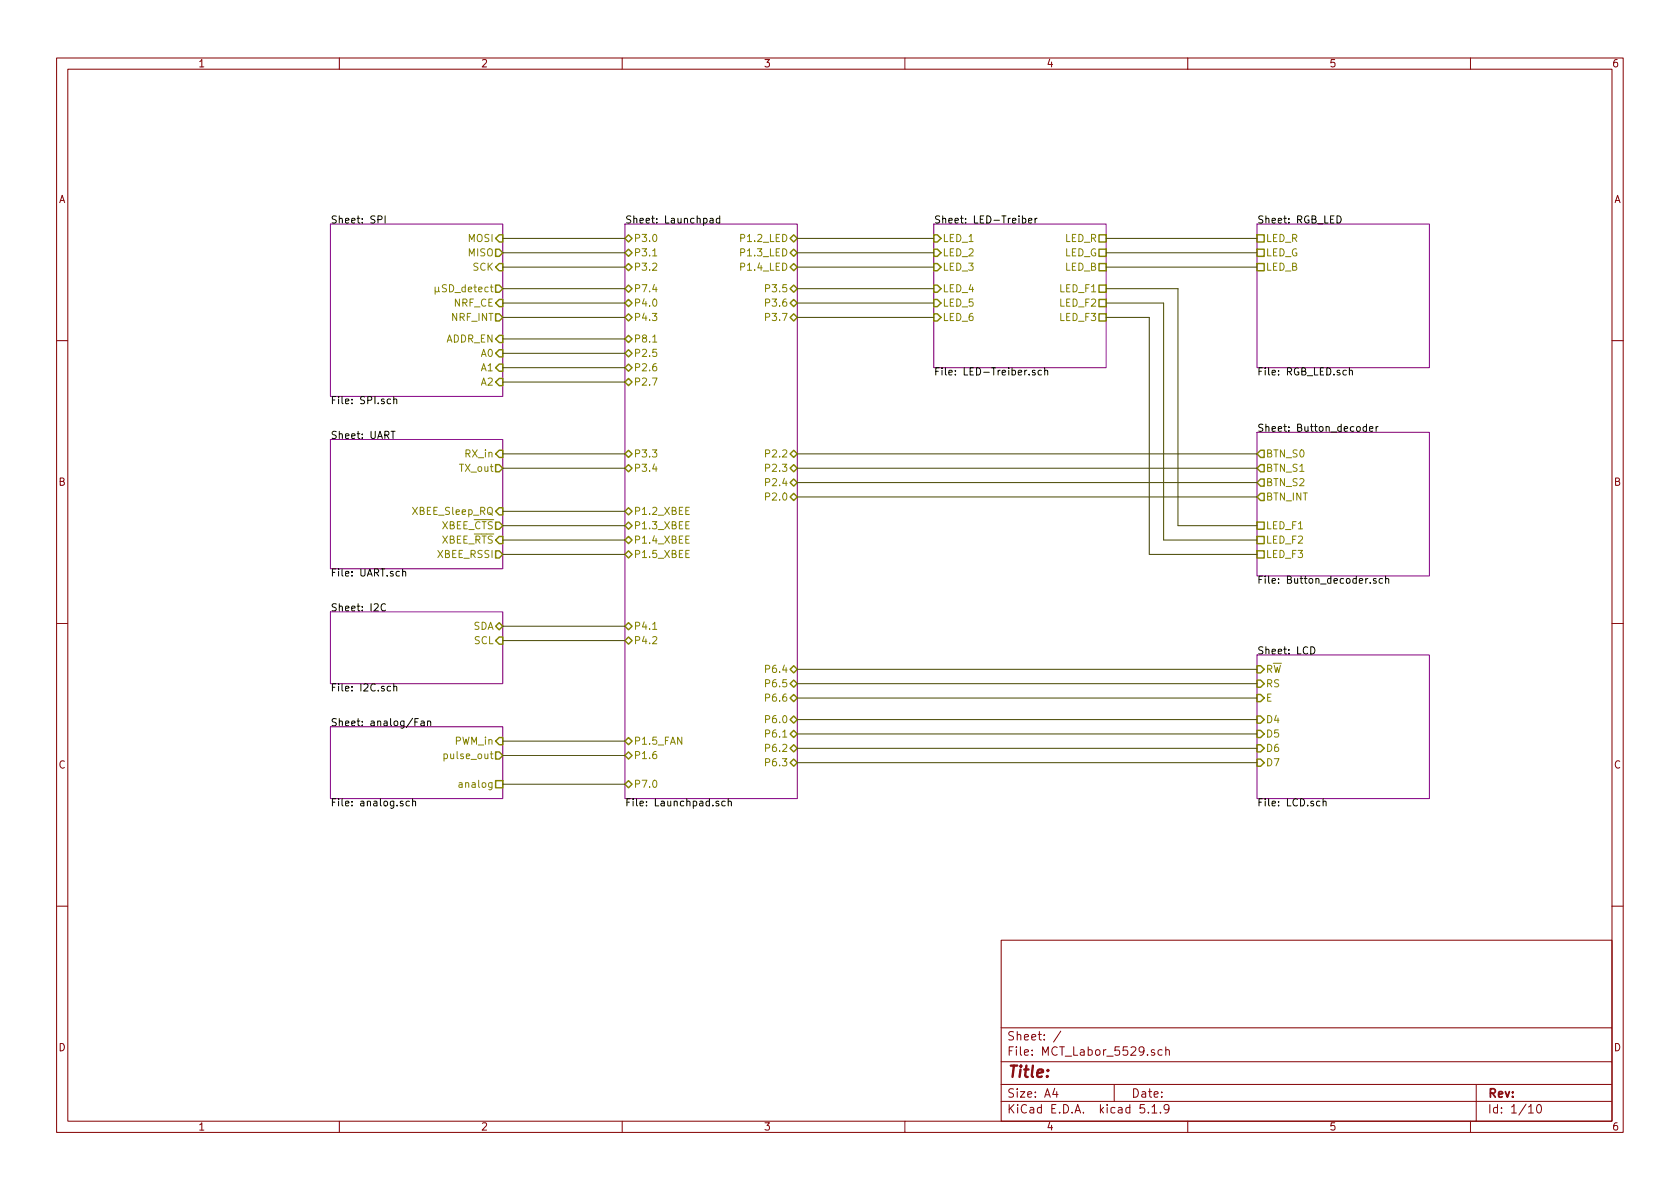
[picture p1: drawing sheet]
<svg xmlns="http://www.w3.org/2000/svg" width="297mm" height="210mm" viewBox="0 0 297 210" stroke-linecap="round" stroke-linejoin="round" font-family="sans-serif">
<g fill="none" stroke="#840000" stroke-width=".18">
<path d="M10 10.3h277v189.9h-277zM12 12.2h273v186.1h-273zM60 10.3v1.9M110 10.3v1.9M160 10.3v1.9M210 10.3v1.9M260 10.3v1.9M10 60.2h2M285 60.2h2M10 110.3h2M285 110.3h2M10 160.2h2"/>
<path d="M177 166.3h108v32h-108zM285 160.2h2M60 198.3v1.9M110 198.3v1.9M160 198.3v1.9M177 194.8h108M177 191.8h108M177 187.8h108M177 181.8h108M186.5 192.5l-.4 1h1M186.8 193v1M187.6 182.3l-1.3 2"/>
<path d="M197 191.8v3M202.3 195.3h-.7l-.1 .7 .3-.1 .5 .1 .1 .2-.1 .5-.2 .1-.6-.1M203 196.7v.1M203.7 195.8l.4-.5v1.5M203.7 196.8h.8M204.1 185.7l-.3-.1-.2 .2v.2l.5 .2v.3h-.5M205.2 196.7v.1M205.5 185.7l-.4-.1-.4 .3 .1 .6 .3 .1 .4-.1M206.1 185.7l.2-.1 .4 .1 .1 .9M206.1 185.1v1.5M206.7 196l-.1 .2a.48 .48 0 0 1-.7-.1v-.6a.48 .48 0 0 1 .7-.1v.1a1.19 1.19 0 0 1-.2 1.2l-.4 .1M210 198.3v1.9"/>
<path d="M260 198.3v1.9M261 191.8v6.5M270.3 195.8l.4-.5v1.5M270.3 196.8h.8M271.8 195.5l.4-.2a.94 .94 0 0 1 0 1.5 .79 .79 0 0 1-.4-1.3z"/>
</g>
<path d="M58.4 39.6h30.5v30.5h-30.5zM110.5 39.6h30.5v101.6h-30.5zM165.1 39.6h30.5v25.4h-30.5zM222.2 39.6h30.5v25.4h-30.5zM58.4 77.7h30.5v22.9h-30.5zM222.2 76.4h30.5v25.4h-30.5zM58.4 108.2h30.5v12.7h-30.5zM222.2 115.8h30.5v25.4h-30.5zM58.4 128.5h30.5v12.7h-30.5z" fill="none" stroke="#840084" stroke-width=".18"/>
<g fill="none" stroke="#000" stroke-width=".18">
<path d="M66.8 38.8h.6l.2-.2-.1-.3-.2-.1h-.5v1.2M68.1 38.2v1.2M125.6 38.7h.4l.1 .7M126.1 38.9l-.4 .1-.2 .1 .1 .3h.5M127.3 38.7l-.4-.1-.3 .2 .2 .6h.5M127.3 38.2v1.2M180.8 38.7l.3-.1 .3 .2-.1 .6h-.5M181.9 39l.5-.1v-.2l-.4-.1-.1 .2v.6h.5M183 38.6v.8M183.4 38.6l-.4 .2M236.4 38.2a.64 .64 0 0 1 .7 .6 .64 .64 0 0 1-.7 .6zM69.1 70.6h-.4l-.2 .2 .1 .5h.5"/>
<path d="M69.1 76.3h.7M69.5 76.3v1.2M69.6 70.7l.2-.1h.3l.1 .8M69.6 70.1v1.3M183 65.5h-.3l-.2 .2 .1 .1 .4 .2v.3h-.5M184.1 65.5h-.3l-.3 .2 .2 .6h.4M184.7 65.6l.2-.1h.3v.8M184.7 65v1.3M238.6 65.6l.2-.1h.3v.8M238.6 65v1.3M241.6 75.5l-.4-.1-.2 .3 .1 .5h.5M241.6 75v1.3"/>
<path d="M242.1 75.8l.6-.1v-.2l-.4-.1-.2 .2 .1 .6h.5M243.3 75.4v.9M243.7 75.4l-.3 .1-.1 .2M68.1 106.9a.5 .5 0 0 0-.6 0 .5 .5 0 0 0-.1 .6 .45 .45 0 0 0 .2 .5 .45 .45 0 0 0 .5-.1M71.2 101.2l.2-.2 .3 .1v.8M71.2 100.6v1.3M231.7 114.4a.64 .64 0 0 1 .8 .6 .64 .64 0 0 1-.8 .6zM242.3 103v.1M243.3 102.4l-.3-.1-.2 .2 .1 .2 .4 .1v.3h-.5M244.4 102.4l-.3-.1-.3 .2 .2 .6h.4M245 102.4l.2-.1 .3 .1v.7M245 101.9v1.2"/>
<path d="M69.1 121.4h-.4l-.2 .2 .1 .5h.5M69.6 121.5l.2-.1h.3l.1 .8M69.6 120.9v1.3M73.4 127.7h.4M74 127.1h-.6v1.2M74.4 127.6h.5l.1 .7M75 127.8l-.4 .1-.2 .1v.3h.6M75.6 127.6l.2-.1 .3 .1v.7M75.6 127.5v.8M72.4 141.7h-.4l-.2 .2 .1 .6h.5M72.9 141.8l.2-.1h.3l.1 .8M72.9 141.2v1.3"/>
<path d="M127.1 141.7h-.3l-.2 .2v.1l.5 .2v.3h-.5M128.2 141.7h-.4l-.2 .2 .1 .6h.5M128.8 141.8l.1-.1h.3l.1 .8M128.8 141.2v1.3M233.4 141.7h-.4l-.2 .2 .1 .6h.5M233.9 141.8l.2-.1h.3l.1 .8M233.9 141.2v1.3"/>
</g>
<g fill="none" stroke="#848400" stroke-width=".25">
<path d="M87.6 44.1h.7l.6 .6-.6 .6h-.7zM87.6 50.4h.7l.6 .6-.6 .7h-.7zM87.6 55.5h.7l.6 .6-.6 .7h-.7zM88.3 59.3h.6v1.3h-.6l-.7-.7zM88.3 41.5h.6v1.3h-.6l-.7-.6zM88.3 46.6h.6v1.3h-.6l-.7-.7zM88.3 53h.6v1.2h-.6l-.7-.6zM110.5 47.2l.6-.6 .7 .6-.7 .7zM110.5 56.1l.6-.6 .7 .6-.7 .7zM110.5 53.6l.6-.6 .7 .6-.7 .6zM110.5 51l.6-.6 .7 .6-.7 .7zM110.5 42.2l.6-.7 .7 .7-.7 .6z"/>
<path d="M110.5 44.7l.6-.6 .7 .6-.7 .6zM110.5 59.9l.6-.6 .7 .6-.7 .7zM139.7 56.1l.6-.6 .7 .6-.7 .7zM139.7 53.6l.6-.6 .7 .6-.7 .6zM139.7 51l.6-.6 .7 .6-.7 .7zM139.7 47.2l.6-.6 .7 .6-.7 .7zM139.7 44.7l.6-.6 .7 .6-.7 .6zM139.7 42.2l.6-.7 .7 .7-.7 .6zM165.1 41.5h.6l.7 .7-.7 .6h-.6zM165.1 44.1h.6l.7 .6-.7 .6h-.6zM165.1 46.6h.6l.7 .6-.7 .7h-.6zM165.1 50.4h.6l.7 .6-.7 .7h-.6z"/>
<path d="M165.1 53h.6l.7 .6-.7 .6h-.6zM165.1 55.5h.6l.7 .6-.7 .7h-.6zM194.3 41.5h1.3v1.3h-1.3zM194.3 44.1h1.3v1.2h-1.3zM194.3 46.6h1.3v1.3h-1.3zM194.3 50.4h1.3v1.3h-1.3zM194.3 53h1.3v1.2h-1.3zM194.3 55.5h1.3v1.3h-1.3zM222.2 41.5h1.3v1.3h-1.3zM222.2 44.1h1.3v1.2h-1.3zM222.2 46.6h1.3v1.3h-1.3zM87.6 62.5l.7-.7h.6v1.3h-.6z"/>
<path d="M87.6 67.6l.7-.7h.6v1.3h-.6zM88.3 64.4h.6v1.3h-.6l-.7-.7zM110.5 67.6l.6-.7 .7 .7-.7 .6zM110.5 62.5l.6-.7 .7 .7-.7 .6zM110.5 65l.6-.6 .7 .6-.7 .7zM222.9 79.6h.6v1.3h-.6l-.7-.6zM87.6 80.3l.7-.7h.6v1.3h-.6zM87.6 82.2h.7l.6 .6-.6 .6h-.7zM87.6 92.3h.7l.6 .7-.6 .6h-.7zM87.6 95.5l.7-.6h.6v1.2h-.6zM87.6 97.4h.7l.6 .6-.6 .7h-.7zM88.3 89.8h.6v1.3h-.6l-.7-.7z"/>
<path d="M110.5 82.8l.6-.6 .7 .6-.7 .6zM110.5 80.3l.6-.7 .7 .7-.7 .6zM110.5 90.4l.6-.6 .7 .6-.7 .7zM110.5 93l.6-.7 .7 .7-.7 .6zM110.5 95.5l.6-.6 .7 .6-.7 .6zM110.5 98l.6-.6 .7 .6-.7 .7zM139.7 85.3l.6-.6 .7 .6-.7 .7zM139.7 87.9l.6-.7 .7 .7-.7 .6zM139.7 80.3l.6-.7 .7 .7-.7 .6zM139.7 82.8l.6-.6 .7 .6-.7 .6zM222.2 92.3h1.3v1.3h-1.3zM222.2 94.9h1.3v1.2h-1.3z"/>
<path d="M222.2 97.4h1.3v1.3h-1.3zM222.9 82.2h.6v1.2h-.6l-.7-.6zM222.9 84.7h.6v1.3h-.6l-.7-.7zM222.9 87.2h.6v1.3h-.6l-.7-.6zM87.6 110.7l.7-.6 .6 .6-.6 .7zM87.6 113.3l.7-.7h.6v1.3h-.6zM110.5 113.3l.6-.7 .7 .7-.7 .6zM110.5 110.7l.6-.6 .7 .6-.7 .7zM139.7 118.4l.6-.7 .7 .7-.7 .6zM222.2 117.7h.7l.6 .7-.6 .6h-.7zM87.6 133h.7l.6 .6-.6 .6h-.7zM87.6 138h1.3v1.3h-1.3z"/>
<path d="M88.3 130.4h.6v1.3h-.6l-.7-.6zM110.5 133.6l.6-.6 .7 .6-.7 .6zM110.5 138.7l.6-.7 .7 .7-.7 .6zM111.1 130.4l.7 .7-.7 .6-.6-.6zM139.7 120.9l.6-.6 .7 .6-.7 .6zM139.7 123.4l.6-.6 .7 .6-.7 .7zM139.7 127.2l.6-.6 .7 .6-.7 .7zM139.7 129.8l.6-.6 .7 .6-.7 .6zM139.7 132.3l.6-.6 .7 .6-.7 .7zM139.7 134.9l.6-.7 .7 .7-.7 .6zM222.2 126.6h.7l.6 .6-.6 .7h-.7zM222.2 129.2h.7l.6 .6-.6 .6h-.7z"/>
<path d="M222.2 131.7h.7l.6 .6-.6 .7h-.7zM222.2 134.2h.7l.6 .7-.6 .6h-.7zM222.2 120.3h.7l.6 .6-.6 .6h-.7zM222.2 122.8h.7l.6 .6-.6 .7h-.7z"/>
</g>
<path d="M76.9 50.8v1.2M77.5 50.8v.8h-.4l-.2-.2M115.4 45.3h.7M115.4 60.5h.7M121.9 89.7h-.6v1.3h.6M121.9 92.2h-.6v1.3h.6M121.9 94.8h-.6v1.3h.6M121.9 97.3h-.6v1.3h.6M115.4 111.3h.7M81.7 138.7l-.4 .1-.2 .1 .1 .3h.5" fill="none" stroke="#848400" stroke-width=".18"/>
<g fill="none" stroke="#484800" stroke-width=".18">
<path d="M88.9 56.1h21.6M88.9 53.6h21.6M88.9 51h21.6M88.9 44.7h21.6M88.9 42.2h21.6M88.9 47.2h21.6M88.9 59.9h21.6M141 56.1h24.1M141 53.6h24.1M141 51h24.1M141 44.7h24.1M141 42.2h24.1"/>
<path d="M141 47.2h24.1M195.6 56.1h7.6v41.9h19M195.6 51h12.7v42h13.9M195.6 53.6h10.1v41.9h16.5M195.6 44.7h26.6M195.6 42.2h26.6M195.6 47.2h26.6M88.9 67.6h21.6M88.9 65h21.6M88.9 62.5h21.6M88.9 93h21.6M88.9 80.3h21.6"/>
<path d="M88.9 82.8h21.6M88.9 90.4h21.6M88.9 95.5h21.6M88.9 98h21.6M141 80.3h81.2M141 82.8h81.2M141 85.3h81.2M141 87.9h81.2M88.9 113.3h21.6M88.9 110.7h21.6M141 118.4h81.2M88.9 138.7h21.6"/>
<path d="M88.9 131.1h21.6M88.9 133.6h21.6M141 132.3h81.2M141 134.9h81.2M141 129.8h81.2M141 127.2h81.2M141 123.4h81.2M141 120.9h81.2"/>
</g>
<text font-size="2.8" fill="#840000" x="178" y="190.5">Title:</text>
<g font-size="2.1" fill="#840000">
<text x="178" y="184">Sheet: /</text>
<text x="178" y="186.7">File: MCT_Labor_5529.sch</text>
<text x="178" y="196.9">KiCad E.D.A. kicad 5.1.9</text>
<text x="178" y="194.1">Size: A4</text>
<text x="200" y="194.1">Date:</text>
<text x="263" y="194.1">Rev:</text>
<text x="263" y="196.9">Id: 1/10</text>
</g>
<g font-size="1.8" fill="#840000">
<text x="35" y="11.9">1</text>
<text x="85" y="11.9">2</text>
<text x="135" y="11.9">3</text>
<text x="185" y="11.9">4</text>
<text x="235" y="11.9">5</text>
<text x="285" y="11.9">6</text>
<text x="10.4" y="35.9">A</text>
<text x="285.4" y="35.9">A</text>
<text x="10.4" y="85.9">B</text>
<text x="285.4" y="85.9">B</text>
<text x="10.4" y="135.9">C</text>
<text x="285.4" y="135.9">C</text>
<text x="10.4" y="185.9">D</text>
<text x="285.4" y="185.9">D</text>
<text x="35" y="199.9">1</text>
<text x="85" y="199.9">2</text>
<text x="135" y="199.9">3</text>
<text x="185" y="199.9">4</text>
<text x="235" y="199.9">5</text>
<text x="285" y="199.9">6</text>
</g>
<g font-size="1.8">
<text x="58.4" y="39.5">Sheet: SPI</text>
<text x="110.5" y="39.5">Sheet: Launchpad</text>
<text x="165.1" y="39.5">Sheet: LED-Treiber</text>
<text x="222.2" y="39.5">Sheet: RGB_LED</text>
<text x="58.4" y="71.5">File: SPI.sch</text>
<text x="165.1" y="66.4">File: LED-Treiber.sch</text>
<text x="222.2" y="66.4">File: RGB_LED.sch</text>
<text x="58.4" y="77.6">Sheet: UART</text>
<text x="222.2" y="76.3">Sheet: Button_decoder</text>
<text x="58.4" y="101.9">File: UART.sch</text>
<text x="222.2" y="103.2">File: Button_decoder.sch</text>
<text x="58.4" y="108.1">Sheet: I2C</text>
<text x="222.2" y="115.7">Sheet: LCD</text>
<text x="58.4" y="122.3">File: I2C.sch</text>
<text x="58.4" y="128.4">Sheet: analog/Fan</text>
<text x="58.4" y="142.6">File: analog.sch</text>
<text x="110.5" y="142.6">File: Launchpad.sch</text>
<text x="222.2" y="142.6">File: LCD.sch</text>
</g>
<g font-size="1.8" fill="#848400">
<text x="82.9" y="45.3">MISO</text>
<text x="82.9" y="42.8">MOSI</text>
<text x="83.6" y="47.9">SCK</text>
<text x="112" y="47.9">P3.2</text>
<text x="112" y="42.8">P3.0</text>
<text x="112" y="45.3">P3.1</text>
<text x="131.3" y="47.9">P1.4_LED</text>
<text x="131.3" y="45.3">P1.3_LED</text>
<text x="131.3" y="42.8">P1.2_LED</text>
<text x="166.6" y="42.8">LED_1</text>
<text x="166.6" y="45.3">LED_2</text>
<text x="166.6" y="47.9">LED_3</text>
<text x="188.2" y="45.3">LED_G</text>
<text x="188.3" y="42.8">LED_R</text>
<text x="188.3" y="47.9">LED_B</text>
<text x="223.8" y="42.8">LED_R</text>
<text x="223.8" y="45.3">LED_G</text>
<text x="223.8" y="47.9">LED_B</text>
<text x="77.6" y="51.7">µSD_detect</text>
<text x="112" y="51.7">P7.4</text>
<text x="135.8" y="51.7">P3.5</text>
<text x="166.6" y="51.7">LED_4</text>
<text x="187.5" y="51.7">LED_F1</text>
<text x="79.9" y="56.8">NRF_INT</text>
<text x="80.3" y="54.2">NRF_CE</text>
<text x="112" y="56.8">P4.3</text>
<text x="112" y="54.2">P4.0</text>
<text x="135.8" y="56.8">P3.7</text>
<text x="135.8" y="54.2">P3.6</text>
<text x="166.6" y="54.2">LED_5</text>
<text x="166.6" y="56.8">LED_6</text>
<text x="187.5" y="54.2">LED_F2</text>
<text x="187.5" y="56.8">LED_F3</text>
<text x="78.8" y="60.6">ADDR_EN</text>
<text x="85.1" y="63.1">A0</text>
<text x="85.1" y="65.7">A1</text>
<text x="112" y="63.1">P2.5</text>
<text x="112" y="65.7">P2.6</text>
<text x="112" y="60.6">P8.1</text>
<text x="85.1" y="68.2">A2</text>
<text x="112" y="68.2">P2.7</text>
<text x="81.4" y="83.4">TX_out</text>
<text x="82.4" y="80.9">RX_in</text>
<text x="112" y="83.4">P3.4</text>
<text x="112" y="80.9">P3.3</text>
<text x="135.8" y="80.9">P2.2</text>
<text x="135.8" y="83.4">P2.3</text>
<text x="223.8" y="80.9">BTN_S0</text>
<text x="223.8" y="83.4">BTN_S1</text>
<text x="135.8" y="86">P2.4</text>
<text x="135.8" y="88.5">P2.0</text>
<text x="223.8" y="86">BTN_S2</text>
<text x="223.8" y="88.5">BTN_INT</text>
<text x="73.2" y="91.1">XBEE_Sleep_RQ</text>
<text x="78" y="93.6">XBEE_CTS</text>
<text x="112" y="91.1">P1.2_XBEE</text>
<text x="112" y="93.6">P1.3_XBEE</text>
<text x="223.8" y="93.6">LED_F1</text>
<text x="77.4" y="98.7">XBEE_RSSI</text>
<text x="78" y="96.1">XBEE_RTS</text>
<text x="112" y="96.1">P1.4_XBEE</text>
<text x="112" y="98.7">P1.5_XBEE</text>
<text x="223.8" y="96.1">LED_F2</text>
<text x="223.8" y="98.7">LED_F3</text>
<text x="83.6" y="111.4">SDA</text>
<text x="83.8" y="113.9">SCL</text>
<text x="112" y="113.9">P4.2</text>
<text x="112" y="111.4">P4.1</text>
<text x="135.8" y="119">P6.4</text>
<text x="223.8" y="119">RW</text>
<text x="135.8" y="121.5">P6.5</text>
<text x="135.8" y="124.1">P6.6</text>
<text x="223.8" y="121.5">RS</text>
<text x="223.8" y="124.1">E</text>
<text x="80.5" y="131.7">PWM_in</text>
<text x="112" y="131.7">P1.5_FAN</text>
<text x="135.8" y="127.9">P6.0</text>
<text x="135.8" y="130.4">P6.1</text>
<text x="223.8" y="127.9">D4</text>
<text x="223.8" y="130.4">D5</text>
<text x="79" y="134.2">pulse_out</text>
<text x="112" y="134.2">P1.6</text>
<text x="135.8" y="133">P6.2</text>
<text x="135.8" y="135.5">P6.3</text>
<text x="223.8" y="133">D6</text>
<text x="223.8" y="135.5">D7</text>
<text x="81.7" y="139.3">analog</text>
<text x="112" y="139.3">P7.0</text>
</g>
</svg>
